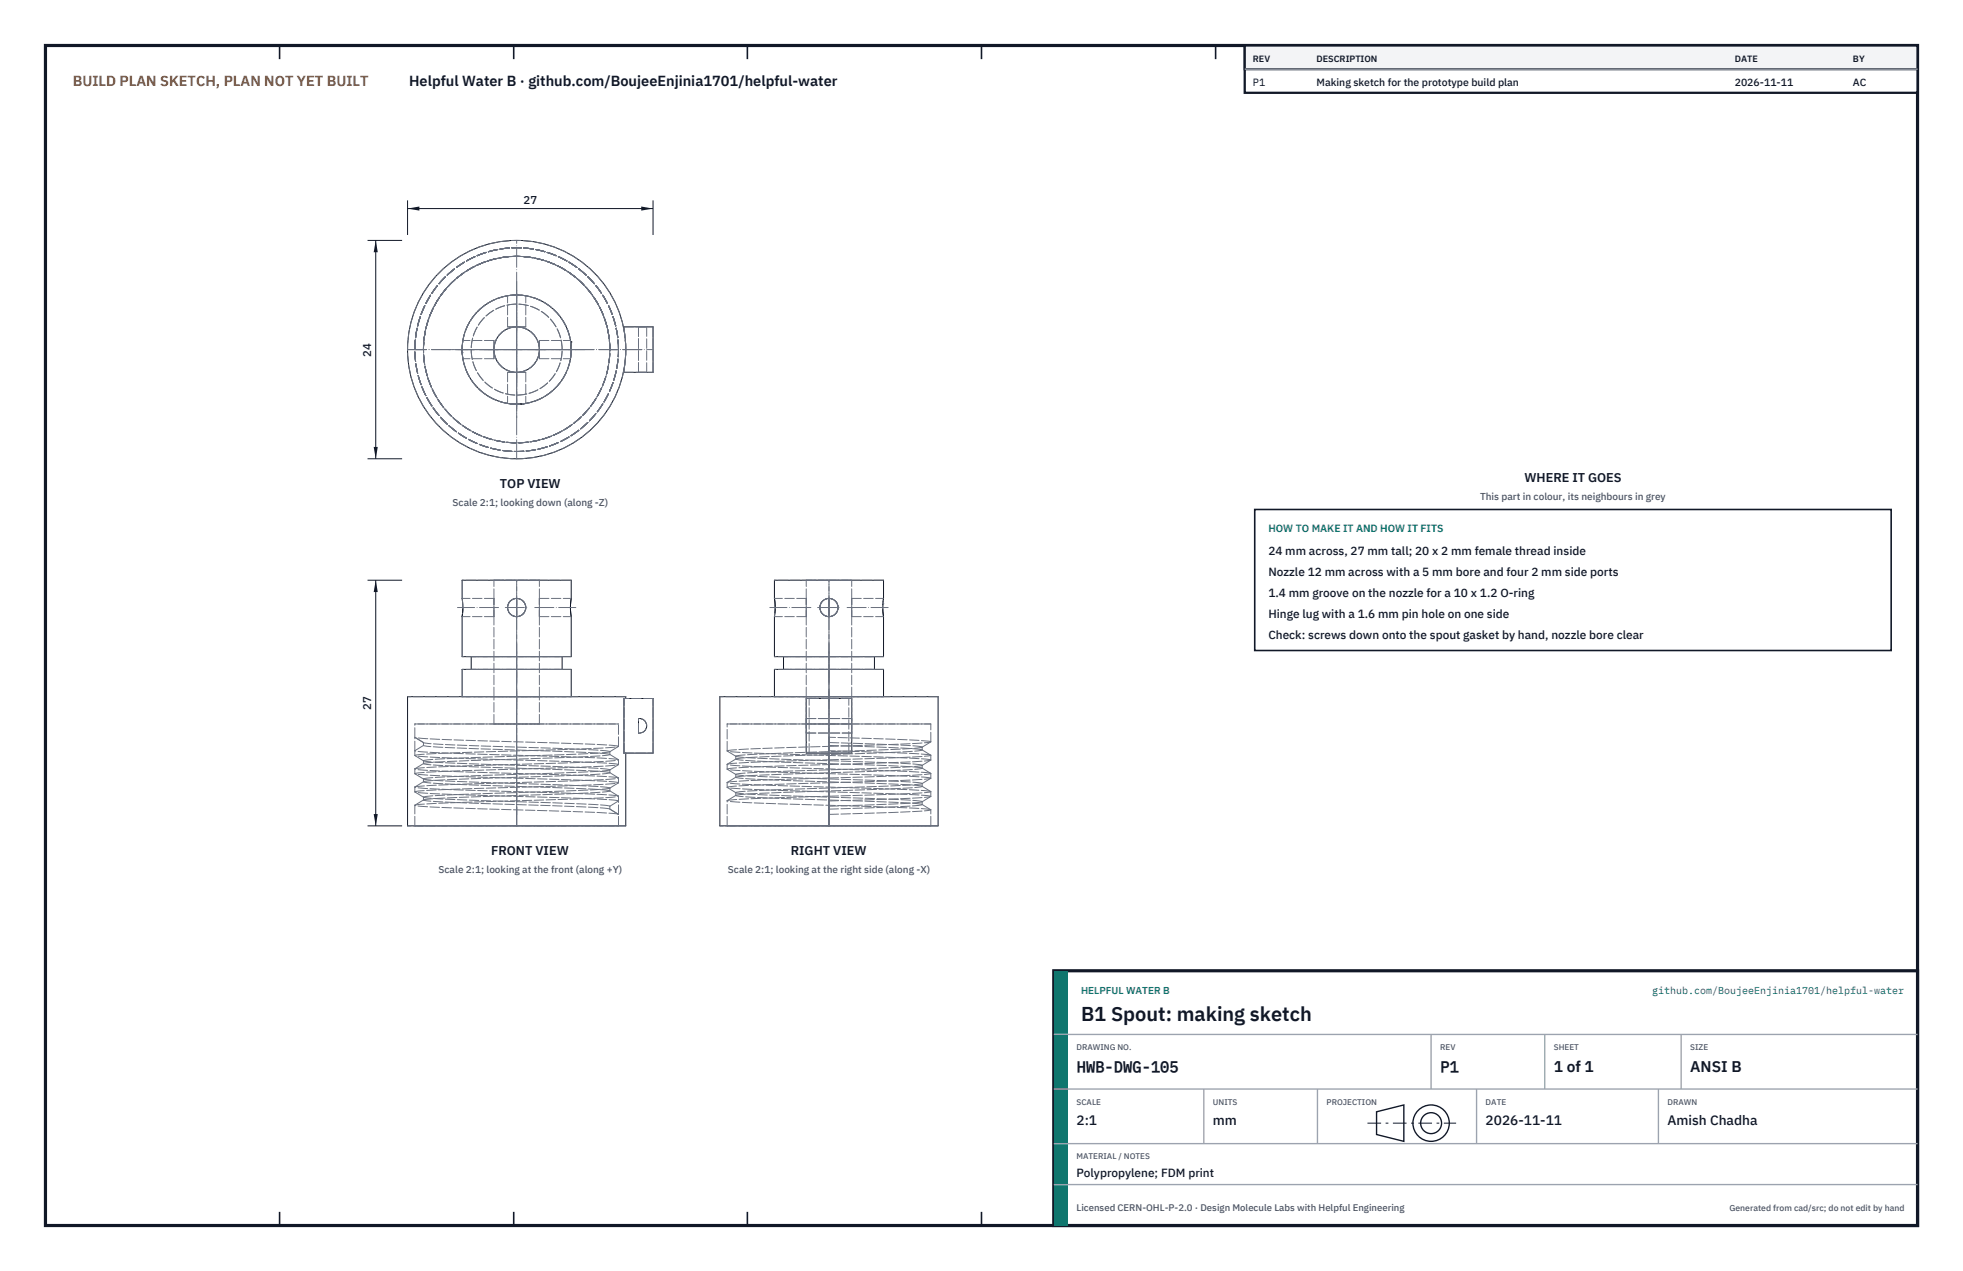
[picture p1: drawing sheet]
<svg xmlns="http://www.w3.org/2000/svg" width="432mm" height="279mm" viewBox="0 0 432 279" stroke-linecap="round" stroke-linejoin="round" font-family="sans-serif">
<path d="M10 10h411.8v259.4h-411.8z" fill="none" stroke="#111827" stroke-width=".7" stroke-linecap="butt"/>
<g fill="none" stroke="#111827" stroke-width=".35">
<path d="M61.5 10v3M113 10v3M164.4 10v3M215.9 10v3M267.4 10v3M318.9 10v3M370.3 10v3M61.5 266.4v3M113 266.4v3M164.4 266.4v3M215.9 266.4v3M267.4 266.4v3"/>
<path d="M318.9 266.4v3M370.3 266.4v3"/>
</g>
<g fill="none" stroke="#111727" stroke-width=".22">
<path d="M101.6 76.9l.1 .3M101.7 77.2v.8M101.7 78l.1 .8M112 65h.1M112.2 64.9l-.2 .1M112.3 64.9h.1M113.6 64.9h.1M115.6 65h.1M125.5 74.9l.1 2M125.5 75v.1M125.5 75.2l.1 1.7M125.5 75.2h.1"/>
<path d="M125.6 76.9h.1M137.2 72.5v-.6h6.4v10h-6.4v-.7M111.6 88.7l2 .2 2-.2M113.6 88.9h.1M114.3 88.8h-.3M114.3 88.8h.1M114.4 88.8h.1M114.9 88.8h-.5M115 88.8h.1M115.3 88.7l-.1 .1M101.6 127.5h24v4.1l-.1 1.9 .1 2v8.8h-24v-8.8l.2-2-.2-1.9zM101.7 132.2h.1"/>
<path d="M101.7 134.8l-.1 .7M101.8 133.8v1M113.6 131.6v3.9M170.4 131.6l.1 1.9-.1 2v8.8h24v-8.8M170.4 131.6l.1 1.8M170.4 131.6v-4.1h24v4.1M170.5 133.8v1M182.4 131.6a2 2 0 0 1 1.9 1.9 2 2 0 0 1-1.9 2M182.4 131.6a2 2 0 0 0-2 1.9 2 2 0 0 0 2 2M182.4 131.6v3.9M194.2 133.9l.2 1.6M194.2 132.7v.3"/>
<path d="M194.2 132.7h.1M194.3 132.2l-.1 .2M194.4 131.6l-.1 .4M194.4 131.6l-.2 1.9 .2 2M101.6 153.1v-6h24v6M103.6 144.3v2.8M123.7 144.3v2.8M137.2 153.5h6.4v12h-6.4zM137.6 153.5v-.4h-48v28.4h48v-16M140.4 158a1.6 1.6 0 0 1 1.8 1.5 1.6 1.6 0 0 1-1.8 1.6zM158.4 153.1h48v28.4h-48zM170.4 153.1v-6h24v6"/>
<path d="M172.3 144.3v2.8M177.4 153.5h9.9v12h-9.9zM182.4 153.1v.4M192.4 144.3v2.8M182.4 165.5v16"/>
<circle cx="113.6" cy="76.8" r="24"/>
<circle cx="113.6" cy="76.8" r="12"/>
<circle cx="113.6" cy="76.9" r="5"/>
<circle cx="113.6" cy="133.5" r="2"/>
</g>
<g fill="none" stroke="#6a7180" stroke-width=".22" stroke-dasharray="2.1 .5">
<path d="M91.2 76.9h1.9M93.1 76.9h-1.9M101.6 76.9h.1M101.7 77.2h.1M101.7 77.5h.1M101.7 78h.1M101.8 78.8l-.2-1.9 .2-2M101.8 74.9l-.2 2M108.6 76.9v-2M108.6 74.9v2M108.6 76.9v2M108.6 78.9v-2"/>
<path d="M108.6 74.9h-6.8M108.6 78.9h-6.8M111.6 65l2-.1 2 .1M111.6 71.9h2M111.6 71.9v-6.9M112 65h-.4M112 65h.1M112.3 64.9h-.1M113.6 64.9h-1.3M113.6 71.9h2M113.6 71.9h-2M115.6 65l-2-.1"/>
<path d="M115.6 71.9h-2M115.6 71.9v-6.9M118.6 76.9v2M118.6 78.9v-2M118.6 76.9v-2M118.6 74.9v2M118.6 78.9h6.9M118.6 74.9h6.9M125.5 78.9l.1-2M125.5 75v-.1M125.5 75.2v-.1M125.5 75.2h.1"/>
<path d="M125.6 76.9l-.1 2M134.1 76.9a20.5 20.5 0 0 0-30.4-18 20.5 20.5 0 0 0-.9 35.3 20.5 20.5 0 0 0 31.3-16.2 20.5 20.5 0 0 0-29.4-19.6 20.5 20.5 0 0 0-2.9 35.2 20.5 20.5 0 0 0 32.2-14.5 20.5 20.5 0 0 0-28.2-21.2 20.5 20.5 0 0 0-4.9 35 20.5 20.5 0 0 0 33-12.7 20.5 20.5 0 0 0-18.6-23.8 20.5 20.5 0 0 0-22.2 20.5M134.1 76.9h1.9M136 76.9a22.4 22.4 0 0 0-32.9-19.8 22.4 22.4 0 0 0-1.9 38.4 22.4 22.4 0 0 0 34.7-16.5l.1-2.1M136 76.9a22.4 22.4 0 0 0-33.2-19.6 22.4 22.4 0 0 0-1 38.6 22.4 22.4 0 0 0 34.2-17.9v-1.1M136 76.9a22.4 22.4 0 0 0-33-19.8 22.4 22.4 0 0 0-1.6 38.5 22.4 22.4 0 0 0 34.6-16.8v-1.9M136 76.9a22.4 22.4 0 0 0-22.4-22.4 22.4 22.4 0 0 0-22.4 22.4M136 76.9h-1.9M136 76.9a22.4 22.4 0 0 0-33.1-19.7 22.4 22.4 0 0 0-1.4 38.5 22.4 22.4 0 0 0 34.5-17.2v-1.6M137.2 71.9h6.4M137.2 72.5v-.6M137.6 76.9l-.4-4.4"/>
<path d="M140.4 71.9h1.8M140.4 71.9v10M142.2 71.9h-1.8M142.2 71.9v10M111.6 88.7l2 .2M111.6 81.9h2M111.6 81.9v6.8M113.6 81.9h-2M113.6 81.9h2M113.7 88.9h.1M113.7 88.9l.3-.1M114.3 88.8h.1"/>
<path d="M114.4 88.8h.1M114.9 88.8h.1M115 88.8h.1M115.1 88.8h.1M115.3 88.7h.3M115.6 81.9h-2M115.6 81.9v6.8M137.2 81.2l.4-4.3M137.2 81.9h6.4M137.2 81.9v-.7M140.4 81.9h1.8M142.2 81.9h-1.8"/>
<path d="M143.6 81.9v-10M101.6 131.6l.1 .6M101.7 132.2l.1 1.6M101.8 134.8h-.1M108.6 127.5h10M108.6 135.5h-7M108.6 131.6v3.9M108.6 135.5v-3.9M108.6 131.6h-7M108.6 131.6v-4.1M113.6 135.5a2 2 0 0 1-1.7-2.8 2 2 0 0 1 3.4-.4 2 2 0 0 1-1.3 3.2h-.4M113.6 131.6a2 2 0 0 1 2 1.9 2 2 0 0 1-2 2"/>
<path d="M113.6 135.5a2 2 0 0 1-2-2 2 2 0 0 1 2-1.9M113.6 131.6a2 2 0 0 0-2 1.9 2 2 0 0 0 2 2M113.6 135.5a2 2 0 0 0 2-2 2 2 0 0 0-2-1.9M113.6 135.5v-3.9M118.6 135.5h7M118.6 131.6v3.9M118.6 135.5v-3.9M118.6 127.5h-10M118.6 131.6v-4.1M118.6 131.6h7M125.6 127.5h-24M170.5 134.8l-.1 .7"/>
<path d="M170.5 133.4v.4M177.4 127.5h5M177.4 135.5h-7M177.4 131.6v3.9M177.4 135.5v-3.9M177.4 131.6h-7M177.4 131.6v-4.1M182.4 135.5a2 2 0 0 1-1.8-2.8 2 2 0 0 1 3.4-.4 2 2 0 0 1-1.3 3.2h-.3M182.4 131.6a2 2 0 0 0-2 1.9 2 2 0 0 0 2 2M182.4 135.5a2 2 0 0 0 1.9-2 2 2 0 0 0-1.9-1.9M182.4 127.5h4.9M182.4 131.6a2 2 0 0 1 1.9 1.9 2 2 0 0 1-1.9 2"/>
<path d="M182.4 135.5a2 2 0 0 1-2-2 2 2 0 0 1 2-1.9M182.4 135.5v-3.9M187.3 127.5h-9.9M187.3 135.5h7.1M187.3 131.6v3.9M187.3 135.5v-3.9M187.3 131.6h7.1M187.3 131.6v-4.1M194.2 133.9v-.9M194.2 132.7h.1M194.2 132.7v-.3M194.3 132.2v-.2"/>
<path d="M194.4 127.5h-24M91.2 159.1h44.8M101.6 153.1h24M103.6 147.1h20.1M103.6 144.3h20.1M108.6 159.1h10M108.6 153.1h10M108.6 159.1v-6M108.6 153.1v-17.6M118.6 159.1h-10M118.6 153.1h-10M118.6 159.1v-6"/>
<path d="M118.6 153.1v-17.6M123.7 147.1h-20.1M123.7 144.3h-20.1M125.6 153.1h-24M125.6 147.1h-24M125.6 144.3h-24M136 159.1h-44.8M137.2 153.5h.4M137.6 153.5h-.4M137.6 153.1h-48M143.6 153.5h-6.4M160 159.1h22.4"/>
<path d="M170.4 153.1h12M172.3 147.1h10.1M172.3 144.3h10.1M177.4 153.5h.6M177.4 158v-.1M177.4 157.9v3.2M177.4 159.1h5M177.4 153.1h5M177.4 159.1v-6M177.4 153.1v-17.6M178 153.5h4.4M182.4 153.5h4.3"/>
<path d="M182.4 153.1h12M182.4 147.1h10M182.4 144.3h10M182.4 159.1h22.4M182.4 159.1h4.9M182.4 153.1h4.9M186.7 153.5h.6M187.3 157.9v.1M187.3 158h-9.9M187.3 159.1h-9.9M187.3 153.1h-9.9M187.3 157.9h-9.9"/>
<path d="M187.3 159.1v-6M187.3 153.1v-17.6M192.4 147.1h-20.1M192.4 144.3h-20.1M194.4 153.1h-24M194.4 147.1h-24M194.4 144.3h-24M204.8 159.1h-44.8M206.4 153.1h-48M91.2 177h.1M91.2 173h.1M91.2 169h.1"/>
<path d="M91.2 165l1.9-1.1M91.2 174.1l5.6-.5 32.1-1 7.1-.5M91.2 170.1a255.2 255.2 0 0 1 20.5-1l18.5-.6 5.8-.4M91.2 165v-2.9M91.2 166.1l5.6-.5 31.9-1 7.3-.5M91.2 174.1v-1.1M91.2 170.1v-1.1M91.2 166.1v-1.1M91.2 162.1v-3M91.3 177l7.6-.5 32.2-1 4.9-.5M91.3 173l7.1-.5 24.2-.7a131.2 131.2 0 0 0 13.4-.8M91.3 169l7.5-.5 25.8-.8a98.5 98.5 0 0 0 11.4-.7"/>
<path d="M91.3 174.1h-.1M91.3 170.1h-.1M91.3 162.1h-.1M91.3 166.1h-.1M91.3 177l1.9-1.2M91.3 173l1.9-1.2M91.3 169l1.9-1.2M93.1 175.9l.1-.1M93.1 171.9l.1-.1M93.1 167.9l.1-.1M93.1 163.2l-1.9-1.1M93.1 163.9v-.7"/>
<path d="M93.1 175.2a200.5 200.5 0 0 1 18-.9l17.8-.6 5.2-.4M93.1 171.2a210.7 210.7 0 0 1 20.5-1l15.7-.5 4.8-.4M93.1 167.2a221.9 221.9 0 0 1 19.5-.9l16.2-.6 5.3-.4M93.1 175.9v-.7M93.1 171.9v-.7M93.1 167.9v-.7M93.2 175.8l6.2-.4 24-.8a87.2 87.2 0 0 0 10.7-.7M93.2 171.8l6.3-.4 23.2-.8a91.8 91.8 0 0 0 11.4-.7M93.2 167.8l6-.4 22.3-.8a120.9 120.9 0 0 0 12.6-.7M93.2 175.3l-.1-.1M93.2 171.3l-.1-.1M93.2 167.3l-.1-.1"/>
<path d="M93.2 163.3l-.1-.1M93.2 175.3l-1.9-1.2M93.2 171.3l-1.9-1.2M93.2 167.3l-1.9-1.2M93.2 163.3l-1.9-1.2M134.1 177.8l-6.5-.5-23.3-.7a87.5 87.5 0 0 1-11.2-.7M134.1 173.8l-6.5-.5-23.3-.7a87.9 87.9 0 0 1-11.2-.7M134.1 169.8l-6.5-.5-23.3-.7a88 88 0 0 1-11.2-.7M134.1 165.8l-6.5-.5-23.3-.7a87.6 87.6 0 0 1-11.2-.7M134.1 173.3v-.1M134.1 169.3v-.1M134.1 165.3v-.1"/>
<path d="M134.1 173.3l1.9-1.2M134.1 169.3l1.9-1.2M134.1 165.3l1.9-1.2M134.1 177.9v-.1M134.1 173.9v-.1M134.1 169.9v-.1M134.1 165.9v-.1M134.1 177.2l1.9-1.1M134.1 177.9v-.7M134.1 177.2a251.8 251.8 0 0 0-22.6-1l-14.1-.6-4.2-.3M134.1 173.2a201.6 201.6 0 0 0-19.9-1l-16.1-.5-4.9-.4M134.1 169.2a201.6 201.6 0 0 0-19.9-1l-16.1-.5-4.9-.4"/>
<path d="M134.1 165.2a238.8 238.8 0 0 0-21.2-1l-14.8-.5-4.9-.4M134.1 173.9v-.7M134.1 169.9v-.7M134.1 165.9v-.7M136 179l-7.4-.5-25.5-.8a101.9 101.9 0 0 1-11.9-.7M136 175l-7.3-.5-31.8-1-4.3-.2-1.4-.3M136 171l-7.3-.5-31.9-1-4.1-.2-1.5-.3M136 167l-7.6-.5-31.8-1-5.4-.5M136 172.1h.1M136 168.1h.1M136 164.1h.1M136 179l-1.9-1.2"/>
<path d="M136 175l-1.9-1.2M136 171l-1.9-1.2M136 167l-1.9-1.2M136 179h.1M136 179v-2.9M136 176.1v-1.1M136 175h.1M136 171h.1M136 167h.1M136 179l-1.9-1.1M136 176.1a230.9 230.9 0 0 0-20-1l-18.8-.6-5.9-.4M136 172.1v-1.1"/>
<path d="M136 172.1a266.5 266.5 0 0 0-22.9-1l-16.1-.6-5.7-.4M136 168.1v-1.1M136 164.1l-5.2-.5-32.8-1-6.7-.5M136 168.1l-1.8-.3-5.1-.2-25.4-.8a118.2 118.2 0 0 1-12.4-.7M136 164.1v-5M137.2 165.5v-12M137.2 165.5h.4M137.2 165.5h6.4M137.6 165.5h-.4M140.4 161.1a1.6 1.6 0 0 0 1.8-1.6 1.6 1.6 0 0 0-1.8-1.5M140.4 161.1v-3.1M143.6 165.5v-12"/>
<path d="M160 176h.1M160 172h.1M160 168h.1M160 173.1l4.8-.5 17.6-.5M160 169.1a252.6 252.6 0 0 1 21.1-1h1.3M160 165.1a242.4 242.4 0 0 1 20.9-1h1.5M160 173.1v-1.1M160 169.1v-1.1M160 165.1v-6M160 176l5.3-.4 17.1-.6M160 172l5.1-.4 17.3-.6M160 168a317.9 317.9 0 0 1 22.4-1"/>
<path d="M160 173.1h.1M160 169.1h.1M160 165.1h.1M160 176l1.9-1.2M160 172l1.9-1.2M160 168l1.9-1.2M161.9 174.9v-.1M161.9 170.9v-.1M161.9 166.9v-.1M161.9 174.2a233 233 0 0 1 20.5-1l15.8-.5 4.6-.4M161.9 170.2a201.6 201.6 0 0 1 19.9-1l16.1-.5 4.9-.4M161.9 166.2a202 202 0 0 1 19.9-1l16.1-.5 4.9-.4"/>
<path d="M161.9 174.9v-.7M161.9 170.9v-.7M161.9 166.9v-.7M161.9 174.8l6-.4 22.3-.8a120.6 120.6 0 0 0 12.7-.7M161.9 170.8l6.5-.5 23.3-.7a88 88 0 0 0 11.2-.7M161.9 166.8l6.5-.5 23.3-.7a88 88 0 0 0 11.2-.7M161.9 174.3v-.1M161.9 170.3v-.1M161.9 166.3v-.1M161.9 174.3l-1.9-1.2M161.9 170.3l-1.9-1.2M161.9 166.3l-1.9-1.2"/>
<path d="M177.4 165.5h.6M177.4 165.5v-12M177.4 161.1h.1M177.4 161.1v-3.1M178 165.5v-12M178 165.5h4.4M182.4 165.5h4.3M182.4 179l7.9-.2a151.4 151.4 0 0 0 14.5-.8M182.4 179v-2.9M182.4 176.1v-1.1M182.4 175l13.4-.4a59.6 59.6 0 0 0 9-.6M182.4 171l10.5-.3a102.4 102.4 0 0 0 11.9-.7"/>
<path d="M182.4 167l17-.5 5.4-.5M182.4 165v-1.1M182.4 177.9l9-.3a92 92 0 0 0 11.5-.7M182.4 179v-1.1M182.4 177.2v-1.1M182.4 177.9v-.7M182.4 176.1l17.1-.6 5.2-.4M182.4 172.1v-1.1M182.4 172.1l17.1-.6 5.2-.4M182.4 168.1v-1.1M182.4 164.1l17.1-.6 5.2-.4M182.4 165v-2.9"/>
<path d="M182.4 168.1l16.6-.6 5.7-.4M182.4 164.1v-5M182.4 163.2v-1.1M182.4 163.9v-.7M182.4 177.2l15.6-.5 4.8-.4M186.7 165.5v-12M186.7 165.5h.6M187.3 165.5v-12M187.3 161.1h.1M187.3 161.1v-3.2M187.3 161.1v-3.1M187.3 161.1h-9.9"/>
<path d="M202.8 176.8l-6.5-.5-23.3-.7a87.9 87.9 0 0 1-11.1-.7M202.8 172.8l-6.5-.5-23.3-.7a87.9 87.9 0 0 1-11.1-.7M202.8 168.8l-6.2-.4-24-.8a87 87 0 0 1-10.7-.7M202.8 164.8l-4.8-.4-15.6-.5M202.8 176.3l.1-.1M202.8 172.3l.1-.1M202.8 168.3l.1-.1M202.8 164.3l.1-.1M202.8 176.3l1.9-1.2M202.8 172.3l1.9-1.2M202.8 168.3l1.9-1.2M202.8 164.3l1.9-1.2"/>
<path d="M202.9 176.9l-.1-.1M202.9 172.9l-.1-.1M202.9 168.9l-.1-.1M202.9 164.9l-.1-.1M202.9 176.2a201.6 201.6 0 0 0-20-1l-16.1-.5-4.9-.4M202.9 172.2a201.6 201.6 0 0 0-20-1l-16.1-.5-4.9-.4M202.9 168.2a200.8 200.8 0 0 0-18-.9l-17.8-.6-5.2-.4M202.9 164.2a211.1 211.1 0 0 0-20.5-1M202.9 176.9v-.7M202.9 172.9v-.7M202.9 168.9v-.7M202.9 164.9v-.7"/>
<path d="M204.7 178l-7.3-.5-31.8-1-4.2-.2-1.4-.3M204.7 174l-7.3-.5-24.2-.7a121.9 121.9 0 0 1-13.2-.8M204.7 170l-6.8-.5-32.5-1-5.4-.5M204.7 166l-5.2-.4-17.1-.6M204.7 175.1h.1M204.7 171.1h.1M204.7 163.1h.1M204.7 167.1h.1M204.7 178l-1.9-1.2M204.7 174l-1.9-1.2M204.7 170l-1.9-1.2M204.7 166l-1.9-1.2"/>
<path d="M204.8 178h-.1M204.8 174h-.1M204.8 170h-.1M204.8 166h-.1M204.8 175.1a251.4 251.4 0 0 0-21.6-1l-10.8-.3a116.7 116.7 0 0 1-12.4-.7M204.8 171.1l-1.5-.3-4.2-.2-31.9-1-7.2-.5M204.8 163.1a234.3 234.3 0 0 0-19.4-.9l-3-.1M204.8 167.1a237.2 237.2 0 0 0-19.8-1l-18.9-.5-6.1-.5M204.8 175.1v-1.1M204.8 171.1v-1.1M204.8 167.1v-1.1M204.8 163.1v-4"/>
<path d="M91.2 181.5h44.8M91.2 181.5v-4.5M136 181.5h-44.8M136 181.5v-2.5M137.6 181.5h-48M160 181.5h22.4M160 181.5v-5.5M182.4 181.5h22.4M182.4 181.5v-2.5M204.8 181.5h-44.8M204.8 181.5v-3.5M206.4 181.5h-48"/>
<circle cx="113.6" cy="76.8" r="24"/>
<circle cx="113.6" cy="76.8" r="22.4"/>
<circle cx="113.6" cy="76.8" r="12"/>
<circle cx="113.6" cy="76.8" r="10"/>
<circle cx="113.6" cy="76.9" r="5"/>
</g>
<g fill="none" stroke="#6a7180" stroke-width=".22" stroke-dasharray="4.2 .5 0 .5">
<path d="M89.6 76.9h52M89.6 76.9h54M98.6 76.9h30M101.1 76.9h25M107.4 76.9h12.5M109.7 76.9h-9.1M113.6 72.9v-9.1M117.6 76.9h9.1M113.6 91.9v-30M113.6 89.4v-25M113.6 83.1v-12.5M113.6 80.8v9.1"/>
<path d="M113.6 100.9v-48M109.7 133.5h-9.1M111.1 133.5h5M113.6 136v-5M117.6 133.5h9.1M178.4 133.5h-9.1M179.9 133.5h4.9M182.4 136v-5M186.3 133.5h9.1M113.6 157.1v-13.9M113.6 156.2v-28.7M113.6 150.3v-9.1"/>
<path d="M113.6 148.9v-21.4M182.4 157.1v-13.9M182.4 156.2v-28.7M182.4 150.3v-9.1M182.4 148.9v-21.4M113.6 179.1v-19.1M113.6 175.3v-23.4M113.6 161v-9.7M182.4 179.1v-19.1M182.4 175.3v-23.4M182.4 161v-9.7M113.6 181.5v-13.6"/>
<path d="M113.6 181.5v-17.5M113.6 181.5v-37.2M182.4 181.5v-13.6M182.4 181.5v-17.5M182.4 181.5v-37.2"/>
</g>
<path d="M89.6 44.1v7.6M89.6 45.9h54M143.6 44.1v7.6" fill="none" stroke="#111827" stroke-width=".22"/>
<path d="M89.6 45.9l2.6-.5v.9zM141 45.4v.9l2.6-.4z" fill="#111827"/>
<path d="M80.8 52.9h7.6M82.7 52.9v48M80.8 100.9h7.6" fill="none" stroke="#111827" stroke-width=".22"/>
<path d="M82.7 52.9l-.5 2.6h.9zM82.2 98.3h.9l-.4 2.6z" fill="#111827"/>
<path d="M80.8 127.5h7.6M82.7 127.5v54M80.8 181.5h7.6" fill="none" stroke="#111827" stroke-width=".22"/>
<path d="M82.7 127.5l-.5 2.7h.9zM82.2 178.9h.9l-.4 2.6z" fill="#111827"/>
<path d="M276 112h140v31h-140z" fill="#fff" stroke="#111827" stroke-width=".35"/>
<path d="M273.8 10h148v10.4h-148z" fill="#fff" stroke="#111827" stroke-width=".5"/>
<path d="M273.8 10h148v5.2h-148z" fill="#f3f4f6" stroke="#111827" stroke-width=".5"/>
<path d="M273.8 15.2h148" fill="none" stroke="#9ca3af" stroke-width=".3"/>
<path d="M231.8 213.4h190v56h-190z" fill="#fff" stroke="#111827" stroke-width=".7" stroke-linecap="butt"/>
<path d="M231.8 213.4h3v56h-3z" fill="#0f766e"/>
<path d="M231.8 227.4h190M231.8 239.4h190M264.8 239.4v12M289.8 239.4v12M314.8 227.4v12M324.8 239.4v12M339.8 227.4v12M364.8 239.4v12M369.8 227.4v12M231.8 251.4h190M231.8 260.4h190" fill="none" stroke="#9ca3af" stroke-width=".3"/>
<g fill="none" stroke="#111827" stroke-width=".3">
<path d="M302.8 244.4l6-1.5v8l-6-1.5z"/>
<circle cx="314.8" cy="246.9" r="4"/>
<circle cx="314.8" cy="246.9" r="2.3"/>
</g>
<path d="M300.8 246.9h19.5" fill="none" stroke="#111827" stroke-width=".22" stroke-dasharray="3 1 .6 1" stroke-linecap="butt"/>
<text font-size="4.4" fill="#111827" x="237.8" y="224.4">B1 Spout: making sketch</text>
<g font-size="3.4" fill="#111827">
<text x="236.8" y="235.6">HWB-DWG-105</text>
<text x="316.8" y="235.6">P1</text>
<text x="341.8" y="235.6">1 of 1</text>
<text x="371.8" y="235.6">ANSI B</text>
</g>
<text font-size="3.2" fill="#b45309" x="16" y="19">BUILD PLAN SKETCH, PLAN NOT YET BUILT</text>
<text font-size="3.2" fill="#111827" x="90" y="19">Helpful Water B · github.com/BoujeeEnjinia1701/helpful-water</text>
<g font-size="3" fill="#111827">
<text x="236.8" y="247.2">2:1</text>
<text x="266.8" y="247.2">mm</text>
<text x="326.8" y="247.2">2026-11-11</text>
<text x="366.8" y="247.2">Amish Chadha</text>
</g>
<g font-size="2.8" fill="#111827">
<text x="110" y="107.2">TOP VIEW</text>
<text x="335.3" y="106">WHERE IT GOES</text>
<text x="108" y="187.9">FRONT VIEW</text>
<text x="174" y="187.9">RIGHT VIEW</text>
</g>
<g font-size="2.6" fill="#111827">
<text x="279" y="122">24 mm across, 27 mm tall; 20 x 2 mm female thread inside</text>
<text x="279" y="126.6">Nozzle 12 mm across with a 5 mm bore and four 2 mm side ports</text>
<text x="279" y="131.2">1.4 mm groove on the nozzle for a 10 x 1.2 O-ring</text>
<text x="279" y="135.8">Hinge lug with a 1.6 mm pin hole on one side</text>
<text x="279" y="140.4">Check: screws down onto the spout gasket by hand, nozzle bore clear</text>
<text x="236.8" y="258.8">Polypropylene; FDM print</text>
</g>
<g font-size="2.5" fill="#111827">
<text x="115.2" y="44.8">27</text>
<text x="81.7" y="78.4" transform="rotate(-90 81.7 78.4)">24</text>
<text x="81.7" y="156" transform="rotate(-90 81.7 156)">27</text>
</g>
<g font-size="2.3" fill="#111827">
<text x="275.6" y="18.8">P1</text>
<text x="289.6" y="18.8">Making sketch for the prototype build plan</text>
<text x="381.6" y="18.8">2026-11-11</text>
<text x="407.6" y="18.8">AC</text>
</g>
<text font-size="2.3" fill="#0f766e" x="279" y="117">HOW TO MAKE IT AND HOW IT FITS</text>
<g font-size="2.2" fill="#4b5563">
<text x="99.6" y="111.2">Scale 2:1; looking down (along -Z)</text>
<text x="325.6" y="110">This part in colour, its neighbours in grey</text>
<text x="96.5" y="191.9">Scale 2:1; looking at the front (along +Y)</text>
<text x="160.1" y="191.9">Scale 2:1; looking at the right side (along -X)</text>
</g>
<g font-size="2.2" fill="#0f766e">
<text x="237.8" y="218.4">HELPFUL WATER B</text>
<text x="363.4" y="218.4">github.com/BoujeeEnjinia1701/helpful-water</text>
</g>
<text font-size="2.1" fill="#4b5563" x="236.8" y="266.2">Licensed CERN-OHL-P-2.0 · Design Molecule Labs with Helpful Engineering</text>
<g font-size="2" fill="#111827">
<text x="275.6" y="13.6">REV</text>
<text x="289.6" y="13.6">DESCRIPTION</text>
<text x="381.6" y="13.6">DATE</text>
<text x="407.6" y="13.6">BY</text>
</g>
<text font-size="1.9" fill="#4b5563" x="380.4" y="266.2">Generated from cad/src; do not edit by hand</text>
<g font-size="1.8" fill="#4b5563">
<text x="236.8" y="230.8">DRAWING NO.</text>
<text x="316.8" y="230.8">REV</text>
<text x="341.8" y="230.8">SHEET</text>
<text x="371.8" y="230.8">SIZE</text>
<text x="236.8" y="242.8">SCALE</text>
<text x="266.8" y="242.8">UNITS</text>
<text x="291.8" y="242.8">PROJECTION</text>
<text x="326.8" y="242.8">DATE</text>
<text x="366.8" y="242.8">DRAWN</text>
<text x="236.8" y="254.8">MATERIAL / NOTES</text>
</g>
</svg>
